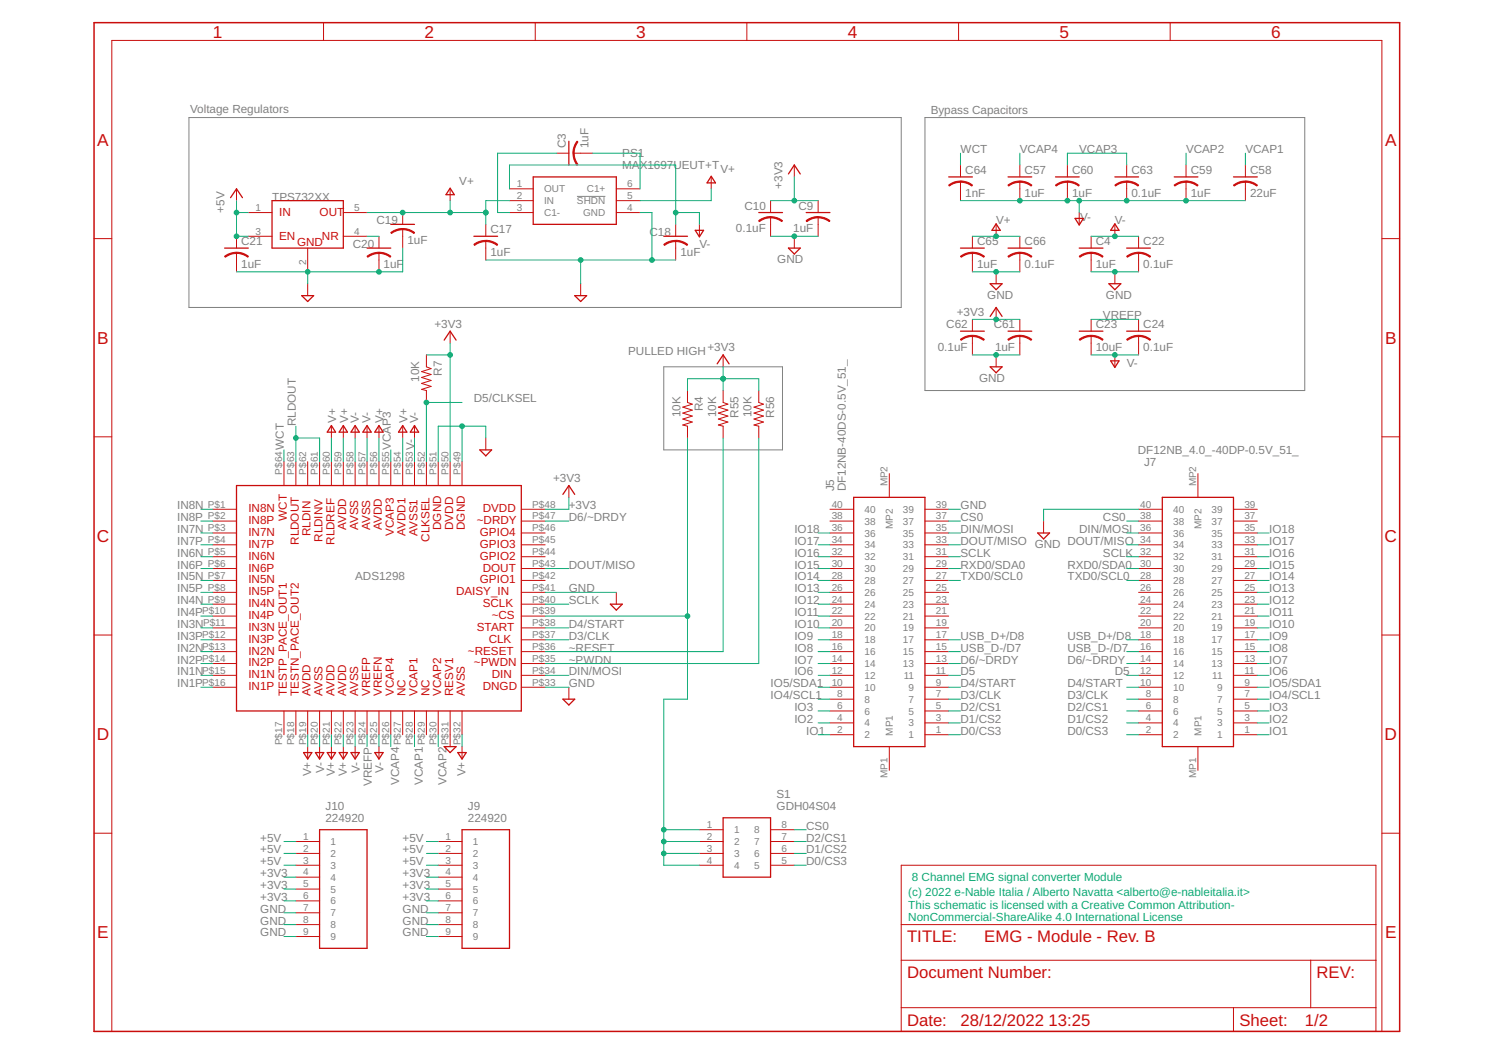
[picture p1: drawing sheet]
<svg xmlns="http://www.w3.org/2000/svg" width="297mm" height="210mm" viewBox="0 0 297 210" stroke-linecap="round" stroke-linejoin="round" font-family="sans-serif">
<path d="M37.6 23.4h141.7v37.8h-141.7zM114.8 39.1h5.6M184 23.4h75.6v54.3h-75.6zM132.1 73h23.6v16.5h-23.6z" fill="none" stroke="#808080" stroke-width=".2"/>
<g fill="none" stroke="#c90d0c" stroke-width=".25">
<path d="M45.9 39.3l1.2-1.7 1.1 1.7M54.1 39.9h14.2v9.5h-14.2zM89.6 37.4l.8 1.3h-1.7zM106.1 35.2h16.5v9.4h-16.5zM113.2 28.1v4.7M141.5 35.1l.8 1.3h-1.6zM156.9 34.6l1.1-1.8 1.2 1.8M188.7 35.2h4.8M200.6 35.2h4.7M210 35.2h4.7M221.8 35.2h4.7M233.6 35.2h4.7"/>
<path d="M245.4 35.2h4.7M44.7 49.4h4.7M60 58.8h2.4l-1.2 1.2zM73 49.4h4.7M77.7 44.6h4.8M94.3 47h4.7M114.3 58.8h2.4l-1.2 1.2zM132.1 47h4.7M138.3 45.8h1.7l-.9 1.3zM151 42.3h4.7M156.9 49.4h2.3l-1.2 1.1zM160.4 42.3h4.7"/>
<path d="M191.1 49.4h4.7M197 56.5h2.4l-1.2 1.1zM198.2 44.5l.8 1.3h-1.6zM200.6 49.4h4.7M213.9 43.5h1.6l-.8 1.3zM214.7 49.4h4.7M220.6 56.5h2.4l-1.2 1.1zM221.8 44.5l.8 1.3h-1.6zM224.2 49.4h4.7M88.4 67.7l1.2-1.8 1.1 1.8M142.7 72.4l1.2-1.8 1.2 1.8M191.1 65.9h4.7"/>
<path d="M197 73h2.4l-1.2 1.2zM197 62.9l1.2-1.7 1.2 1.7M200.6 65.9h4.7M214.7 65.9h4.7M221 71.8h1.6l-.8 1.3zM224.2 65.9h4.7M47.1 96.6h56.6v44.9h-56.6zM65.9 84.7l.9 1.3h-1.7zM68.3 84.7l.8 1.3h-1.6zM70.7 84.7l.8 1.3h-1.7zM73 84.7l.9 1.3h-1.7zM75.4 84.7l.8 1.3h-1.6z"/>
<path d="M80.1 84.7l.8 1.3h-1.6zM82.5 84.7l.8 1.3h-1.7zM95.5 89.5h2.3l-1.2 1.2zM112 98.4l1.2-1.8 1.1 1.8M169.8 99h14.2v49.5h-14.2zM231.2 99h14.2v49.5h-14.2zM206.5 106h2.3l-1.2 1.2zM112 139.1h2.3l-1.1 1.2zM121.4 120.2h2.4l-1.2 1.2zM60.4 149.7h1.6l-.8 1.3zM62.8 149.7h1.6l-.8 1.3zM65.1 149.7h1.7l-.9 1.3z"/>
<path d="M67.5 149.7h1.6l-.8 1.3zM69.8 149.7h1.7l-.8 1.3zM74.6 149.7h1.6l-.8 1.3zM88.4 148.5h2.3l-1.1 1.2zM91.1 149.7h1.7l-.9 1.3zM63.6 165.1h9.4v23.6h-9.4zM91.9 165.1h9.5v23.6h-9.5zM143.9 162.7h9.4v11.8h-9.4z"/>
</g>
<g fill="none" stroke="#c90d0c" stroke-width=".2">
<path d="M64.4 4.5v3.5M106.5 4.5v3.5M148.6 4.5v3.5M190.7 4.5v3.5M232.8 4.5v3.5M47.1 37.6v2.3M89.6 37.6v2.3M101.4 37.6h4.7M101.4 39.9h4.7M110.8 30.5h2.4M114.1 30.5h3.8M122.6 37.6h4.7"/>
<path d="M122.6 39.9h4.7M141.5 35.2v2.4M153.3 39.9v2.4M158 32.8v2.4M162.8 39.9v2.4M191.1 32.8v2.4M191.1 36.2v3.7M202.9 32.8v2.4M202.9 36.2v3.7M212.4 32.8v2.4M212.4 36.2v3.7M224.2 32.8v2.4"/>
<path d="M224.2 36.2v3.7M236 32.8v2.4M236 36.2v3.7M247.8 32.8v2.4M247.8 36.2v3.7M18.7 47.5h3.5M47.1 47v2.4M47.1 50.3v3.8M49.4 42.3h4.7M49.4 47h4.7M61.2 49.4v4.7M61.2 56.5v2.3"/>
<path d="M68.3 42.3h4.7M68.3 47h4.7M75.4 47v2.4M75.4 50.3v3.8M80.1 42.3v2.3M80.1 45.6v3.8M96.6 44.6v2.4M96.6 47.9v3.8M101.4 42.3h4.7M115.5 56.5v2.3M122.6 42.3h4.7M134.4 44.6v2.4"/>
<path d="M134.4 47.9v3.8M139.1 44.6v2.4M153.3 43.2v3.8M158 47v2.4M162.8 43.2v3.8M193.5 47v2.4M193.5 50.3v3.8M198.2 44.6v2.4M198.2 54.1v2.4M202.9 47v2.4M202.9 50.3v3.8M214.7 42.3v2.3"/>
<path d="M217.1 47v2.4M217.1 50.3v3.8M221.8 44.6v2.4M221.8 54.1v2.4M226.5 47v2.4M226.5 50.3v3.8M274.9 47.5h3.6M84.8 70.6v2.4l1 .3-1.9 .6 1.9 .6-1.9 .6 1.9 .6-1.9 .6 1.9 .6-1.9 .6 .9 .2v2.4M89.6 65.9v2.4M136.8 77.7v2.4l.9 .3-1.9 .6 1.9 .6-1.9 .6 1.9 .6-1.9 .6 1.9 .6-1.9 .6 1 .2v2.3M143.9 77.7v2.4l.9 .3-1.9 .6 1.9 .6-1.9 .6 1.9 .6-1.9 .6 1.9 .6-1.9 .6 1 .2v2.3M143.9 70.6v2.4"/>
<path d="M151 77.7v2.4l.9 .3-1.9 .6 1.9 .6-1.9 .6 1.9 .6-1.9 .6 1.9 .6-1.9 .6 1 .2v2.3M193.5 63.5v2.4M193.5 66.8v3.8M198.2 61.2v2.3M198.2 70.6v2.4M202.9 63.5v2.4M202.9 66.8v3.8M217.1 63.5v2.4M217.1 66.8v3.8M221.8 70.6v2.4M226.5 63.5v2.4M226.5 66.8v3.8"/>
<path d="M18.7 86.9h3.5M56.5 91.9v4.7M58.9 91.9v4.7M61.2 91.9v4.7M63.6 91.9v4.7M65.9 84.8v2.3M65.9 91.9v4.7M68.3 84.8v2.3M68.3 91.9v4.7M70.7 84.8v2.3M70.7 91.9v4.7M73 84.8v2.3"/>
<path d="M73 91.9v4.7M75.4 84.8v2.3M75.4 91.9v4.7M77.7 91.9v4.7M80.1 84.8v2.3M80.1 91.9v4.7M82.5 84.8v2.3M82.5 91.9v4.7M84.8 91.9v4.7M87.2 91.9v4.7M89.6 91.9v4.7M91.9 91.9v4.7"/>
<path d="M96.6 87.1v2.4M113.2 96.6v2.4M176.9 94.2v4.8M238.3 94.2v4.8M274.9 86.9h3.6M42.3 117.9h4.8M42.3 115.5h4.8M42.3 113.1h4.8M42.3 110.8h4.8M42.3 108.4h4.8M42.3 106h4.8M42.3 103.7h4.8"/>
<path d="M42.3 101.3h4.8M103.7 117.9h4.8M103.7 115.5h4.8M103.7 113.1h4.8M103.7 110.8h4.8M103.7 108.4h4.8M103.7 106h4.8M103.7 103.7h4.8M103.7 101.3h4.8M122.6 117.9v2.3M165.1 117.9h4.7M165.1 115.5h4.7"/>
<path d="M165.1 113.1h4.7M165.1 110.8h4.7M165.1 108.4h4.7M165.1 106h4.7M165.1 103.7h4.7M165.1 101.3h4.7M184 117.9h4.7M184 115.5h4.7M184 113.1h4.7M184 110.8h4.7M184 108.4h4.7M184 106h4.7"/>
<path d="M184 103.7h4.7M184 101.3h4.7M207.6 103.7v2.3M226.5 117.9h4.7M226.5 115.5h4.7M226.5 113.1h4.7M226.5 110.8h4.7M226.5 108.4h4.7M226.5 106h4.7M226.5 103.7h4.7M226.5 101.3h4.7M245.4 117.9h4.7"/>
<path d="M245.4 115.5h4.7M245.4 113.1h4.7M245.4 110.8h4.7M245.4 108.4h4.7M245.4 106h4.7M245.4 103.7h4.7M245.4 101.3h4.7M18.7 126.3h3.5M42.3 136.7h4.8M42.3 134.4h4.8M42.3 132h4.8M42.3 129.6h4.8"/>
<path d="M42.3 127.3h4.8M42.3 124.9h4.8M42.3 122.6h4.8M42.3 120.2h4.8M103.7 136.7h4.8M103.7 134.4h4.8M103.7 132h4.8M103.7 129.6h4.8M103.7 127.3h4.8M103.7 124.9h4.8M103.7 122.6h4.8M103.7 120.2h4.8"/>
<path d="M113.2 136.7v2.4M165.1 139.1h4.7M165.1 136.7h4.7M165.1 134.4h4.7M165.1 132h4.7M165.1 129.6h4.7M165.1 127.3h4.7M165.1 124.9h4.7M165.1 122.6h4.7M165.1 120.2h4.7M184 139.1h4.7M184 136.7h4.7"/>
<path d="M184 134.4h4.7M184 132h4.7M184 129.6h4.7M184 127.3h4.7M184 124.9h4.7M184 122.6h4.7M184 120.2h4.7M226.5 139.1h4.7M226.5 136.7h4.7M226.5 134.4h4.7M226.5 132h4.7M226.5 129.6h4.7"/>
<path d="M226.5 127.3h4.7M226.5 124.9h4.7M226.5 122.6h4.7M226.5 120.2h4.7M245.4 139.1h4.7M245.4 136.7h4.7M245.4 134.4h4.7M245.4 132h4.7M245.4 129.6h4.7M245.4 127.3h4.7M245.4 124.9h4.7M245.4 122.6h4.7"/>
<path d="M245.4 120.2h4.7M274.9 126.3h3.6M56.5 141.5v4.7M58.9 141.5v4.7M61.2 141.5v4.7M61.2 148.5v2.4M63.6 141.5v4.7M63.6 148.5v2.4M65.9 141.5v4.7M65.9 148.5v2.4M68.3 141.5v4.7M68.3 148.5v2.4"/>
<path d="M70.7 141.5v4.7M70.7 148.5v2.4M73 141.5v4.7M75.4 141.5v4.7M75.4 148.5v2.4M77.7 141.5v4.7M80.1 141.5v4.7M82.5 141.5v4.7M84.8 141.5v4.7M87.2 141.5v4.7M89.6 141.5v7M91.9 141.5v4.7"/>
<path d="M91.9 148.5v2.4M165.1 146.2h4.7M165.1 143.8h4.7M165.1 141.5h4.7M176.9 148.5v4.8M184 146.2h4.7M184 143.8h4.7M184 141.5h4.7M226.5 146.2h4.7M226.5 143.8h4.7M226.5 141.5h4.7M238.3 148.5v4.8"/>
<path d="M245.4 146.2h4.7M245.4 143.8h4.7M245.4 141.5h4.7M18.7 165.8h3.5M58.9 172.1h4.7M58.9 167.4h4.7M58.9 169.8h4.7M58.9 174.5h4.7M58.9 176.9h4.7M58.9 179.2h4.7M87.2 172.1h4.7M87.2 167.4h4.7"/>
<path d="M87.2 169.8h4.7M87.2 174.5h4.7M87.2 176.9h4.7M87.2 179.2h4.7M139.1 172.1h4.8M139.1 167.4h4.8M139.1 169.8h4.8M139.1 165.1h4.8M153.3 172.1h4.7M153.3 167.4h4.7M153.3 169.8h4.7M153.3 165.1h4.7"/>
<path d="M179.3 172.1h94.4v33.1h-94.4zM274.9 165.8h3.6M58.9 184h4.7M58.9 181.6h4.7M58.9 186.3h4.7M87.2 184h4.7M87.2 181.6h4.7M87.2 186.3h4.7M179.3 191.1h94.4M179.3 184h94.4M260.8 191.1v9.4M22.2 205.2v-197.2h252.7v197.2"/>
<path d="M179.3 200.5h94.4M245.4 200.5v4.7"/>
</g>
<g fill="#c90d0c" stroke="#c90d0c" stroke-width=".2">
<path d="M160.4 43.9l1.1-.6 1.3-.2v.2l-1 .2-1.3 .6z" fill-rule="evenodd"/>
<path d="M162.8 43.1l1.2 .2 1.1 .6-.1 .2-.8-.5-1.4-.3z" fill-rule="evenodd"/>
<path d="M150.9 43.9l1.2-.6 1.2-.2v.2l-.9 .2-1.3 .6z" fill-rule="evenodd"/>
<path d="M153.3 43.1l1.3 .2 1.1 .6-.2 .2-.8-.5-1.4-.3z" fill-rule="evenodd"/>
<path d="M114.8 28.1l.2 .1-.7 1.3-.1 1h-.2l.2-1.3z" fill-rule="evenodd"/>
<path d="M114 30.5h.2l.2 .9 .6 1.3-.2 .2-.6-1.2z" fill-rule="evenodd"/>
<path d="M96.6 47.8l1.3 .2 1.1 .6-.1 .2-1.3-.6-1-.2z" fill-rule="evenodd"/>
<path d="M94.3 48.6l1.1-.6 1.2-.2v.3l-1.4 .2-.8 .5z" fill-rule="evenodd"/>
<path d="M134.4 47.8l1.3 .2 1.1 .6-.1 .2-1.3-.6-1-.2z" fill-rule="evenodd"/>
<path d="M132.1 48.6l1.1-.6 1.2-.2v.3l-1.4 .2-.8 .5z" fill-rule="evenodd"/>
<path d="M80.1 45.5l1.3 .2 1.1 .6-.1 .2-.9-.5-1.4-.3z" fill-rule="evenodd"/>
<path d="M77.7 46.3l1.2-.6 1.2-.2v.2l-.9 .1-1.3 .7z" fill-rule="evenodd"/>
<path d="M75.4 50.2l1.2 .2 1.2 .6-.2 .2-.8-.5-1.4-.3z" fill-rule="evenodd"/>
<path d="M73 51l1.1-.6 1.3-.2v.2l-1 .1-1.2 .7z" fill-rule="evenodd"/>
<path d="M47.1 50.2l1.2 .2 1.1 .6-.1 .2-.8-.5-1.4-.3z" fill-rule="evenodd"/>
<path d="M44.7 51l1.1-.6 1.3-.2v.2l-1 .1-1.3 .7z" fill-rule="evenodd"/>
<path d="M217.1 50.2l1.2 .2 1.2 .6-.2 .2-.8-.5-1.4-.3z" fill-rule="evenodd"/>
<path d="M214.7 51l1.1-.6 1.3-.2v.2l-1 .1-1.2 .7z" fill-rule="evenodd"/>
<path d="M226.5 50.2l1.3 .2 1.1 .6-.1 .2-.9-.5-1.4-.3z" fill-rule="evenodd"/>
<path d="M224.2 51l1.1-.6 1.2-.2v.2l-.9 .1-1.3 .7z" fill-rule="evenodd"/>
<path d="M217.1 66.7l1.2 .2 1.2 .6-.2 .2-.8-.5-1.4-.2z" fill-rule="evenodd"/>
<path d="M214.7 67.5l1.1-.6 1.3-.2v.3l-1 .1-1.2 .6z" fill-rule="evenodd"/>
<path d="M226.5 66.7l1.3 .2 1.1 .6-.1 .2-.9-.5-1.4-.2z" fill-rule="evenodd"/>
<path d="M224.2 67.5l1.1-.6 1.2-.2v.3l-.9 .1-1.3 .6z" fill-rule="evenodd"/>
<path d="M202.9 36l1.3 .2 1.1 .6-.2 .2-.8-.5-1.4-.2z" fill-rule="evenodd"/>
<path d="M200.5 36.8l1.2-.6 1.2-.2v.3l-1.4 .2-.8 .5z" fill-rule="evenodd"/>
<path d="M247.8 36l1.2 .2 1.2 .6-.2 .2-.8-.5-1.4-.2z" fill-rule="evenodd"/>
<path d="M245.4 36.8l1.1-.6 1.3-.2v.3l-1.4 .2-.8 .5z" fill-rule="evenodd"/>
<path d="M236 36l1.2 .2 1.2 .6-.2 .2-.8-.5-1.4-.2z" fill-rule="evenodd"/>
<path d="M233.6 36.8l1.1-.6 1.3-.2v.3l-1.4 .2-.9 .5z" fill-rule="evenodd"/>
<path d="M212.4 36l1.2 .2 1.1 .6-.1 .2-.8-.5-1.4-.2z" fill-rule="evenodd"/>
<path d="M210 36.8l1.1-.6 1.3-.2v.3l-1.4 .2-.9 .5z" fill-rule="evenodd"/>
<path d="M200.5 67.5l1.1-.6 1.3-.2v.3l-1.4 .2-.8 .5z" fill-rule="evenodd"/>
<path d="M202.9 66.7l1.3 .2 1.1 .6-.2 .2-1.2-.6-1-.1z" fill-rule="evenodd"/>
<path d="M191.1 67.5l1.1-.6 1.3-.2v.3l-1.5 .2-.8 .5z" fill-rule="evenodd"/>
<path d="M193.5 66.7l1.2 .2 1.1 .6-.1 .2-1.3-.6-.9-.1z" fill-rule="evenodd"/>
<path d="M224.2 36l1.2 .2 1.1 .6-.1 .2-.8-.5-1.4-.2z" fill-rule="evenodd"/>
<path d="M221.8 36.8l1.1-.6 1.3-.2v.3l-1.4 .2-.9 .5z" fill-rule="evenodd"/>
<path d="M191.1 36l1.3 .2 1.1 .6-.2 .2-.8-.5-1.4-.2z" fill-rule="evenodd"/>
<path d="M188.7 36.8l1.1-.6 1.3-.2v.3l-1.4 .2-.8 .5z" fill-rule="evenodd"/>
<path d="M193.5 50.2l1.2 .2 1.2 .6-.2 .2-.8-.5-1.4-.3z" fill-rule="evenodd"/>
<path d="M191.1 51l1.1-.6 1.3-.2v.2l-1 .1-1.3 .7z" fill-rule="evenodd"/>
<path d="M202.9 50.2l1.3 .2 1.1 .6-.2 .2-.8-.5-1.4-.3z" fill-rule="evenodd"/>
<path d="M200.5 51l1.2-.6 1.2-.2v.2l-.9 .1-1.3 .7z" fill-rule="evenodd"/>
</g>
<path d="M18.7 4.5h259.8v200.7h-259.8z" fill="none" stroke="#c90d0c" stroke-width=".3"/>
<g fill="none" stroke="#0dab76" stroke-width=".2">
<path d="M47.1 39.9v7.1h2.3M89.6 39.9v2.4M101.4 39.9h-4.8v4.7M101.4 37.6v-4.8h33v11.8M110.8 30.5h-11.8v11.8h2.4M117.9 30.5h9.4v7.1M141.5 37.6v2.3h-14.2M153.3 39.9h9.5M158 35.2v4.7M191.1 30.5v2.3M191.1 39.9h56.7M202.9 30.5v2.3"/>
<path d="M212.4 32.8v-2.3h11.8v2.3M214.7 39.9v2.4M236 30.5v2.3M247.8 30.5v2.3M47.1 42.3h2.3M61.2 54.1v2.4M73 47h2.4M73 42.3h23.6M80.1 49.4v4.7h-33M96.6 51.7h37.8M115.5 51.7v4.8M127.3 42.3h2.4v9.4"/>
<path d="M134.4 42.3h4.7v2.3M153.3 47h9.5M193.5 47h9.4M193.5 54.1h9.4M217.1 47h9.4M217.1 54.1h9.4M84.8 70.6h4.8M89.6 68.3v23.6M136.8 77.7v-2.3h14.2v2.3M143.9 73v4.7M193.5 70.6h9.4M193.5 63.5h9.4"/>
<path d="M217.1 70.6h9.4M217.1 63.5h9.4M56.5 89.5v2.4M58.9 87.1h4.7v4.8M58.9 84.8v7.1M65.9 87.1v4.8M68.3 87.1v4.8M70.7 87.1v4.8M73 87.1v4.8M75.4 87.1v4.8M77.7 89.5v2.4M80.1 87.1v4.8"/>
<path d="M82.5 87.1v4.8M91.9 84.8v7.1M91.9 80.1h-7.1v11.8M96.6 87.1v-2.3h-9.4v7.1M113.2 99v2.3h-4.7M136.8 87.1v52h-4.7v33h7M143.9 87.1v42.5h-35.4M151 87.1v44.9h-42.5M40 101.3h2.3M40 117.9h2.3M40 106h2.3M40 110.8h2.3"/>
<path d="M40 108.4h2.3M40 113.1h2.3M40 103.7h2.3M40 115.5h2.3M108.5 117.9h14.1M108.5 113.1h4.7M108.5 103.7h4.7M162.8 117.9h2.3M162.8 106h2.3M162.8 110.8h2.3M162.8 108.4h2.3M162.8 113.1h2.3"/>
<path d="M162.8 115.5h2.3M188.7 101.3h2.4M188.7 106h2.4M188.7 110.8h2.4M188.7 108.4h2.4M188.7 113.1h2.4M188.7 103.7h2.4M188.7 115.5h2.4M224.2 106h2.3M224.2 110.8h2.3M224.2 108.4h2.3M224.2 113.1h2.3"/>
<path d="M224.2 103.7h2.3M224.2 115.5h2.3M226.5 101.3h-18.9v2.4M250.1 117.9h2.4M250.1 106h2.4M250.1 110.8h2.4M250.1 108.4h2.4M250.1 113.1h2.4M250.1 115.5h2.4M40 136.7h2.3M40 134.4h2.3M40 132h2.3"/>
<path d="M40 129.6h2.3M40 122.6h2.3M40 120.2h2.3M40 127.3h2.3M40 124.9h2.3M108.5 136.7h4.7M108.5 134.4h4.7M108.5 122.6h28.3M108.5 120.2h4.7M108.5 127.3h4.7M108.5 124.9h4.7M162.8 136.7h2.3"/>
<path d="M162.8 134.4h2.3M162.8 132h2.3M162.8 129.6h2.3M162.8 139.1h2.3M162.8 122.6h2.3M162.8 120.2h2.3M162.8 127.3h2.3M162.8 124.9h2.3M188.7 136.7h2.4M188.7 134.4h2.4M188.7 132h2.4M188.7 129.6h2.4"/>
<path d="M188.7 139.1h2.4M188.7 127.3h2.4M224.2 136.7h2.3M224.2 134.4h2.3M224.2 132h2.3M224.2 129.6h2.3M224.2 139.1h2.3M224.2 127.3h2.3M250.1 136.7h2.4M250.1 134.4h2.4M250.1 132h2.4M250.1 129.6h2.4"/>
<path d="M250.1 139.1h2.4M250.1 122.6h2.4M250.1 120.2h2.4M250.1 127.3h2.4M250.1 124.9h2.4M61.2 146.2v2.3M63.6 146.2v2.3M65.9 146.2v2.3M68.3 146.2v2.3M70.7 146.2v2.3M73 146.2v2.3M75.4 146.2v2.3"/>
<path d="M77.7 146.2v2.3M82.5 146.2v2.3M87.2 146.2v2.3M91.9 146.2v2.3M162.8 146.2h2.3M162.8 143.8h2.3M162.8 141.5h2.3M188.7 146.2h2.4M188.7 143.8h2.4M188.7 141.5h2.4M224.2 146.2h2.3M224.2 143.8h2.3"/>
<path d="M224.2 141.5h2.3M250.1 146.2h2.4M250.1 143.8h2.4M250.1 141.5h2.4M56.5 167.4h2.4M56.5 169.8h2.4M56.5 172.1h2.4M56.5 174.5h2.4M56.5 176.9h2.4M56.5 179.2h2.4M84.8 167.4h2.4M84.8 169.8h2.4"/>
<path d="M84.8 172.1h2.4M84.8 174.5h2.4M84.8 176.9h2.4M84.8 179.2h2.4M132.1 165.1h7M132.1 167.4h7M132.1 169.8h7M158 165.1h2.4M158 167.4h2.4M158 169.8h2.4M158 172.1h2.4M56.5 181.6h2.4"/>
<path d="M56.5 184h2.4M56.5 186.3h2.4M84.8 181.6h2.4M84.8 184h2.4M84.8 186.3h2.4"/>
</g>
<g fill="#0dab76" stroke="#0dab76" stroke-width=".2">
<circle cx="158" cy="47" r=".47"/>
<circle cx="115.5" cy="51.7" r=".47"/>
<circle cx="129.7" cy="51.7" r=".47"/>
<circle cx="61.2" cy="54.1" r=".47"/>
<circle cx="75.4" cy="54.1" r=".47"/>
<circle cx="221.8" cy="54.1" r=".47"/>
<circle cx="198.2" cy="70.6" r=".47"/>
<circle cx="198.2" cy="54.1" r=".47"/>
<circle cx="91.9" cy="84.8" r=".47"/>
<circle cx="136.8" cy="122.6" r=".47"/>
<circle cx="132.1" cy="165.1" r=".47"/>
<circle cx="132.1" cy="167.4" r=".47"/>
<circle cx="132.1" cy="169.8" r=".47"/>
<circle cx="143.9" cy="75.4" r=".47"/>
<circle cx="158" cy="39.9" r=".47"/>
<circle cx="198.2" cy="63.5" r=".47"/>
<circle cx="89.6" cy="70.6" r=".47"/>
<circle cx="80.1" cy="42.3" r=".47"/>
<circle cx="89.6" cy="42.3" r=".47"/>
<circle cx="96.6" cy="42.3" r=".47"/>
<circle cx="198.2" cy="47" r=".47"/>
<circle cx="134.4" cy="42.3" r=".47"/>
<circle cx="221.8" cy="70.6" r=".47"/>
<circle cx="221.8" cy="47" r=".47"/>
<circle cx="236" cy="39.9" r=".47"/>
<circle cx="224.2" cy="39.9" r=".47"/>
<circle cx="212.4" cy="39.9" r=".47"/>
<circle cx="202.9" cy="39.9" r=".47"/>
<circle cx="214.7" cy="39.9" r=".47"/>
<circle cx="47.1" cy="47" r=".47"/>
<circle cx="47.1" cy="42.3" r=".47"/>
<circle cx="58.9" cy="87.1" r=".47"/>
<circle cx="84.8" cy="80.1" r=".47"/>
</g>
<g font-size="3.4" fill="#c90d0c">
<text x="42.4" y="7.5">1</text>
<text x="84.5" y="7.5">2</text>
<text x="126.6" y="7.5">3</text>
<text x="168.7" y="7.5">4</text>
<text x="210.8" y="7.5">5</text>
<text x="252.9" y="7.5">6</text>
<text x="19.3" y="29">A</text>
<text x="275.6" y="29">A</text>
<text x="19.3" y="68.4">B</text>
<text x="275.6" y="68.4">B</text>
<text x="19.3" y="107.8">C</text>
<text x="275.5" y="107.8">C</text>
<text x="19.3" y="147.3">D</text>
<text x="275.5" y="147.3">D</text>
<text x="19.3" y="186.7">E</text>
<text x="275.6" y="186.7">E</text>
</g>
<g font-size="3.3" fill="#c90d0c">
<text x="180.5" y="187.5">TITLE:</text>
<text x="195.8" y="187.5">EMG - Module - Rev. B</text>
<text x="180.5" y="194.6">Document Number:</text>
<text x="261.9" y="194.6">REV:</text>
<text x="180.5" y="204">Date:</text>
<text x="191.1" y="204">28/12/2022</text>
<text x="208.6" y="204">13:25</text>
<text x="246.6" y="204">Sheet:</text>
<text x="259.6" y="204">1/2</text>
</g>
<g font-size="2.3" fill="#808080">
<text x="37.8" y="22.4">Voltage Regulators</text>
<text x="185.2" y="22.7">Bypass Capacitors</text>
<text x="112.6" y="29.5" transform="rotate(-90 112.6 29.5)">C3</text>
<text x="117.1" y="29.5" transform="rotate(-90 117.1 29.5)">1uF</text>
<text x="123.8" y="33.7">MAX1697UEUT+T</text>
<text x="123.8" y="31.3">PS1</text>
<text x="143.3" y="34.5">V+</text>
<text x="191.1" y="30.5">WCT</text>
<text x="192" y="34.6">C64</text>
<text x="202.9" y="30.5">VCAP4</text>
<text x="203.9" y="34.6">C57</text>
<text x="213.3" y="34.6">C60</text>
<text x="214.7" y="30.5">VCAP3</text>
<text x="225.1" y="34.6">C63</text>
<text x="236" y="30.5">VCAP2</text>
<text x="236.9" y="34.6">C59</text>
<text x="247.8" y="30.5">VCAP1</text>
<text x="248.7" y="34.6">C58</text>
<text x="54.1" y="39.9">TPS732XX</text>
<text x="91.4" y="36.9">V+</text>
<text x="148.1" y="41.7">C10</text>
<text x="155.7" y="37.6" transform="rotate(-90 155.7 37.6)">+3V3</text>
<text x="158.9" y="41.7">C9</text>
<text x="192" y="39.1">1nF</text>
<text x="203.9" y="39.1">1uF</text>
<text x="213.3" y="39.1">1uF</text>
<text x="225.1" y="39.1">0.1uF</text>
<text x="236.9" y="39.1">1uF</text>
<text x="248.7" y="39.1">22uF</text>
<text x="44.7" y="42.3" transform="rotate(-90 44.7 42.3)">+5V</text>
<text x="74.9" y="44.5">C19</text>
<text x="97.6" y="46.4">C17</text>
<text x="129.2" y="46.9">C18</text>
<text x="146.4" y="46.2">0.1uF</text>
<text x="157.8" y="46.2">1uF</text>
<text x="198.2" y="44.6">V+</text>
<text x="214.9" y="43.9">V-</text>
<text x="221.8" y="44.6">V-</text>
<text x="48" y="53.3">1uF</text>
<text x="48" y="48.8">C21</text>
<text x="70.2" y="49.2">C20</text>
<text x="76.3" y="53.3">1uF</text>
<text x="81.1" y="48.5">1uF</text>
<text x="97.6" y="50.9">1uF</text>
<text x="135.4" y="50.9">1uF</text>
<text x="139.1" y="49.4">V-</text>
<text x="154.6" y="52.3">GND</text>
<text x="194.4" y="53.3">1uF</text>
<text x="194.4" y="48.8">C65</text>
<text x="203.9" y="53.3">0.1uF</text>
<text x="203.9" y="48.8">C66</text>
<text x="218" y="53.3">1uF</text>
<text x="218" y="48.8">C4</text>
<text x="227.5" y="53.3">0.1uF</text>
<text x="227.5" y="48.8">C22</text>
<text x="196.4" y="59.4">GND</text>
<text x="220" y="59.4">GND</text>
<text x="86.4" y="65.2">+3V3</text>
<text x="188.3" y="65.3">C62</text>
<text x="190.3" y="62.8">+3V3</text>
<text x="197.7" y="65.3">C61</text>
<text x="218" y="65.3">C23</text>
<text x="219.4" y="63.5">VREFP</text>
<text x="227.5" y="65.3">C24</text>
<text x="125" y="70.6">PULLED HIGH</text>
<text x="140.7" y="69.9">+3V3</text>
<text x="186.6" y="69.8">0.1uF</text>
<text x="198" y="69.8">1uF</text>
<text x="218" y="69.8">10uF</text>
<text x="227.5" y="69.8">0.1uF</text>
<text x="83.4" y="75.9" transform="rotate(-90 83.4 75.9)">10K</text>
<text x="87.9" y="74.8" transform="rotate(-90 87.9 74.8)">R7</text>
<text x="194.8" y="75.9">GND</text>
<text x="224.2" y="73">V-</text>
<text x="94.3" y="80.1">D5/CLKSEL</text>
<text x="135.4" y="83" transform="rotate(-90 135.4 83)">10K</text>
<text x="139.8" y="81.8" transform="rotate(-90 139.8 81.8)">R4</text>
<text x="142.5" y="83" transform="rotate(-90 142.5 83)">10K</text>
<text x="146.9" y="83.1" transform="rotate(-90 146.9 83.1)">R55</text>
<text x="149.5" y="83" transform="rotate(-90 149.5 83)">10K</text>
<text x="154" y="83.1" transform="rotate(-90 154 83.1)">R56</text>
<text x="56.5" y="89.5" transform="rotate(-90 56.5 89.5)">WCT</text>
<text x="58.9" y="84.8" transform="rotate(-90 58.9 84.8)">RLDOUT</text>
<text x="66.9" y="84.1" transform="rotate(-90 66.9 84.1)">V+</text>
<text x="69.2" y="84.1" transform="rotate(-90 69.2 84.1)">V+</text>
<text x="71.4" y="84.2" transform="rotate(-90 71.4 84.2)">V-</text>
<text x="73.7" y="84.2" transform="rotate(-90 73.7 84.2)">V-</text>
<text x="76.3" y="84.1" transform="rotate(-90 76.3 84.1)">V+</text>
<text x="77.7" y="89.5" transform="rotate(-90 77.7 89.5)">VCAP3</text>
<text x="81.1" y="84.1" transform="rotate(-90 81.1 84.1)">V+</text>
<text x="82.5" y="89.5" transform="rotate(-90 82.5 89.5)">V-</text>
<text x="83.2" y="84.2" transform="rotate(-90 83.2 84.2)">V-</text>
<text x="110" y="95.9">+3V3</text>
<text x="226.4" y="90.3">DF12NB_4.0_-40DP-0.5V_51_</text>
<text x="227.6" y="92.7">J7</text>
<text x="35.2" y="101.3">IN8N</text>
<text x="113.2" y="101.3">+3V3</text>
<text x="165.9" y="97.8" transform="rotate(-90 165.9 97.8)">J5</text>
<text x="168.3" y="97.8" transform="rotate(-90 168.3 97.8)">DF12NB-40DS-0.5V_51_</text>
<text x="191.1" y="101.3">GND</text>
<text x="35.2" y="106">IN7N</text>
<text x="35.2" y="103.7">IN8P</text>
<text x="113.2" y="103.7">D6/~DRDY</text>
<text x="158" y="106">IO18</text>
<text x="191.1" y="106">DIN/MOSI</text>
<text x="191.1" y="103.7">CS0</text>
<text x="214.7" y="106">DIN/MOSI</text>
<text x="219.4" y="103.7">CS0</text>
<text x="252.5" y="106">IO18</text>
<text x="35.2" y="113.1">IN6P</text>
<text x="35.2" y="110.8">IN6N</text>
<text x="35.2" y="108.4">IN7P</text>
<text x="113.2" y="113.1">DOUT/MISO</text>
<text x="158" y="113.1">IO15</text>
<text x="158" y="110.8">IO16</text>
<text x="158" y="108.4">IO17</text>
<text x="191.1" y="110.8">SCLK</text>
<text x="191.1" y="108.4">DOUT/MISO</text>
<text x="191.1" y="113.1">RXD0/SDA0</text>
<text x="205.9" y="109">GND</text>
<text x="212.4" y="108.4">DOUT/MISO</text>
<text x="212.4" y="113.1">RXD0/SDA0</text>
<text x="219.4" y="110.8">SCLK</text>
<text x="252.5" y="113.1">IO15</text>
<text x="252.5" y="110.8">IO16</text>
<text x="252.5" y="108.4">IO17</text>
<text x="35.2" y="117.8">IN5P</text>
<text x="35.2" y="115.5">IN5N</text>
<text x="70.7" y="115.5">ADS1298</text>
<text x="113.2" y="117.8">GND</text>
<text x="158" y="117.8">IO13</text>
<text x="158" y="115.5">IO14</text>
<text x="191.1" y="115.5">TXD0/SCL0</text>
<text x="212.4" y="115.5">TXD0/SCL0</text>
<text x="252.5" y="117.8">IO13</text>
<text x="252.5" y="115.5">IO14</text>
<text x="35.2" y="124.9">IN3N</text>
<text x="35.2" y="122.6">IN4P</text>
<text x="35.2" y="120.2">IN4N</text>
<text x="113.2" y="120.2">SCLK</text>
<text x="113.2" y="124.9">D4/START</text>
<text x="158" y="124.9">IO10</text>
<text x="158" y="122.6">IO11</text>
<text x="158" y="120.2">IO12</text>
<text x="252.5" y="124.9">IO10</text>
<text x="252.5" y="122.6">IO11</text>
<text x="252.5" y="120.2">IO12</text>
<text x="35.2" y="129.7">IN2N</text>
<text x="35.2" y="127.3">IN3P</text>
<text x="113.2" y="129.7">~RESET</text>
<text x="113.2" y="127.3">D3/CLK</text>
<text x="158" y="129.7">IO8</text>
<text x="158" y="127.3">IO9</text>
<text x="191.1" y="129.7">USB_D-/D7</text>
<text x="191.1" y="127.3">USB_D+/D8</text>
<text x="212.4" y="129.7">USB_D-/D7</text>
<text x="212.4" y="127.3">USB_D+/D8</text>
<text x="252.5" y="129.7">IO8</text>
<text x="252.5" y="127.3">IO9</text>
<text x="35.2" y="136.7">IN1P</text>
<text x="35.2" y="134.4">IN1N</text>
<text x="35.2" y="132">IN2P</text>
<text x="113.2" y="136.7">GND</text>
<text x="113.2" y="134.4">DIN/MOSI</text>
<text x="113.2" y="132">~PWDN</text>
<text x="153.3" y="136.7">IO5/SDA1</text>
<text x="158" y="134.4">IO6</text>
<text x="158" y="132">IO7</text>
<text x="191.1" y="136.7">D4/START</text>
<text x="191.1" y="134.4">D5</text>
<text x="191.1" y="132">D6/~DRDY</text>
<text x="212.4" y="136.7">D4/START</text>
<text x="212.4" y="132">D6/~DRDY</text>
<text x="221.8" y="134.4">D5</text>
<text x="252.5" y="136.7">IO5/SDA1</text>
<text x="252.5" y="134.4">IO6</text>
<text x="252.5" y="132">IO7</text>
<text x="153.3" y="139.1">IO4/SCL1</text>
<text x="158" y="143.8">IO2</text>
<text x="158" y="141.5">IO3</text>
<text x="191.1" y="143.8">D1/CS2</text>
<text x="191.1" y="141.5">D2/CS1</text>
<text x="191.1" y="139.1">D3/CLK</text>
<text x="212.4" y="143.8">D1/CS2</text>
<text x="212.4" y="141.5">D2/CS1</text>
<text x="212.4" y="139.1">D3/CLK</text>
<text x="252.5" y="143.8">IO2</text>
<text x="252.5" y="141.5">IO3</text>
<text x="252.5" y="139.1">IO4/SCL1</text>
<text x="160.4" y="146.2">IO1</text>
<text x="191.1" y="146.2">D0/CS3</text>
<text x="212.4" y="146.2">D0/CS3</text>
<text x="252.5" y="146.2">IO1</text>
<text x="61.9" y="154.4" transform="rotate(-90 61.9 154.4)">V+</text>
<text x="64.5" y="153.7" transform="rotate(-90 64.5 153.7)">V-</text>
<text x="66.6" y="154.4" transform="rotate(-90 66.6 154.4)">V+</text>
<text x="69" y="154.4" transform="rotate(-90 69 154.4)">V+</text>
<text x="71.6" y="153.7" transform="rotate(-90 71.6 153.7)">V-</text>
<text x="76.3" y="153.7" transform="rotate(-90 76.3 153.7)">V-</text>
<text x="92.6" y="154.4" transform="rotate(-90 92.6 154.4)">V+</text>
<text x="64.8" y="161.2">J10</text>
<text x="74" y="156.3" transform="rotate(-90 74 156.3)">VREFP</text>
<text x="79.4" y="156.1" transform="rotate(-90 79.4 156.1)">VCAP4</text>
<text x="84.1" y="156.1" transform="rotate(-90 84.1 156.1)">VCAP1</text>
<text x="88.8" y="156.1" transform="rotate(-90 88.8 156.1)">VCAP2</text>
<text x="93.1" y="161.2">J9</text>
<text x="154.5" y="161.2">GDH04S04</text>
<text x="154.5" y="158.8">S1</text>
<text x="51.8" y="167.4">+5V</text>
<text x="64.8" y="163.5">224920</text>
<text x="80.1" y="167.4">+5V</text>
<text x="93.1" y="163.5">224920</text>
<text x="160.4" y="165.1">CS0</text>
<text x="160.4" y="167.4">D2/CS1</text>
<text x="51.8" y="169.8">+5V</text>
<text x="51.8" y="172.2">+5V</text>
<text x="80.1" y="169.8">+5V</text>
<text x="80.1" y="172.2">+5V</text>
<text x="160.4" y="169.8">D1/CS2</text>
<text x="160.4" y="172.2">D0/CS3</text>
<text x="51.8" y="174.5">+3V3</text>
<text x="51.8" y="176.9">+3V3</text>
<text x="51.8" y="179.2">+3V3</text>
<text x="80.1" y="174.5">+3V3</text>
<text x="80.1" y="176.9">+3V3</text>
<text x="80.1" y="179.2">+3V3</text>
<text x="51.8" y="181.6">GND</text>
<text x="51.8" y="184">GND</text>
<text x="80.1" y="181.6">GND</text>
<text x="80.1" y="184">GND</text>
<text x="51.8" y="186.3">GND</text>
<text x="80.1" y="186.3">GND</text>
</g>
<g font-size="2.3" fill="#c90d0c">
<text x="55.5" y="43">IN</text>
<text x="55.5" y="47.7">EN</text>
<text x="63.6" y="43">OUT</text>
<text x="64.1" y="47.7">NR</text>
<text x="59.1" y="48.9">GND</text>
<text x="49.4" y="101.9">IN8N</text>
<text x="96" y="101.9">DVDD</text>
<text x="49.4" y="104.3">IN8P</text>
<text x="49.4" y="106.6">IN7N</text>
<text x="57.1" y="103.7" transform="rotate(-90 57.1 103.7)">WCT</text>
<text x="61.8" y="106.6" transform="rotate(-90 61.8 106.6)">RLDIN</text>
<text x="64.2" y="107.8" transform="rotate(-90 64.2 107.8)">RLDINV</text>
<text x="68.9" y="105.5" transform="rotate(-90 68.9 105.5)">AVDD</text>
<text x="71.3" y="105.5" transform="rotate(-90 71.3 105.5)">AVSS</text>
<text x="73.6" y="105.5" transform="rotate(-90 73.6 105.5)">AVSS</text>
<text x="76" y="105.5" transform="rotate(-90 76 105.5)">AVDD</text>
<text x="78.3" y="106.6" transform="rotate(-90 78.3 106.6)">VCAP3</text>
<text x="80.7" y="106.6" transform="rotate(-90 80.7 106.6)">AVDD1</text>
<text x="83.1" y="106.6" transform="rotate(-90 83.1 106.6)">AVSS1</text>
<text x="85.4" y="107.8" transform="rotate(-90 85.4 107.8)">CLKSEL</text>
<text x="87.8" y="105.5" transform="rotate(-90 87.8 105.5)">DGND</text>
<text x="90.1" y="105.5" transform="rotate(-90 90.1 105.5)">DVDD</text>
<text x="92.5" y="105.5" transform="rotate(-90 92.5 105.5)">DGND</text>
<text x="94.9" y="104.3">~DRDY</text>
<text x="95.5" y="106.6">GPIO4</text>
<text x="49.4" y="109">IN7P</text>
<text x="49.4" y="111.4">IN6N</text>
<text x="49.4" y="113.7">IN6P</text>
<text x="59.4" y="108.4" transform="rotate(-90 59.4 108.4)">RLDOUT</text>
<text x="66.5" y="108.4" transform="rotate(-90 66.5 108.4)">RLDREF</text>
<text x="95.5" y="111.4">GPIO2</text>
<text x="95.5" y="109">GPIO3</text>
<text x="96" y="113.7">DOUT</text>
<text x="49.4" y="116.1">IN5N</text>
<text x="49.4" y="118.4">IN5P</text>
<text x="90.7" y="118.4">DAISY_IN</text>
<text x="95.5" y="116.1">GPIO1</text>
<text x="49.4" y="120.8">IN4N</text>
<text x="49.4" y="123.2">IN4P</text>
<text x="49.4" y="125.5">IN3N</text>
<text x="94.9" y="125.5">START</text>
<text x="96" y="120.8">SCLK</text>
<text x="97.8" y="123.2">~CS</text>
<text x="49.4" y="127.9">IN3P</text>
<text x="49.4" y="130.2">IN2N</text>
<text x="93.1" y="130.2">~RESET</text>
<text x="97.2" y="127.9">CLK</text>
<text x="49.4" y="132.6">IN2P</text>
<text x="49.4" y="135">IN1N</text>
<text x="49.4" y="137.3">IN1P</text>
<text x="94.3" y="132.6">~PWDN</text>
<text x="96" y="137.3">DNGD</text>
<text x="97.8" y="135">DIN</text>
<text x="57.1" y="138.5" transform="rotate(-90 57.1 138.5)">TESTP_PACE_OUT1</text>
<text x="59.4" y="138.5" transform="rotate(-90 59.4 138.5)">TESTN_PACE_OUT2</text>
<text x="61.8" y="138.5" transform="rotate(-90 61.8 138.5)">AVDD</text>
<text x="64.2" y="138.5" transform="rotate(-90 64.2 138.5)">AVSS</text>
<text x="66.5" y="138.5" transform="rotate(-90 66.5 138.5)">AVDD</text>
<text x="68.9" y="138.5" transform="rotate(-90 68.9 138.5)">AVDD</text>
<text x="71.3" y="138.5" transform="rotate(-90 71.3 138.5)">AVSS</text>
<text x="73.6" y="138.5" transform="rotate(-90 73.6 138.5)">VREFP</text>
<text x="76" y="138.5" transform="rotate(-90 76 138.5)">VREFN</text>
<text x="78.3" y="138.5" transform="rotate(-90 78.3 138.5)">VCAP4</text>
<text x="80.7" y="138.5" transform="rotate(-90 80.7 138.5)">NC</text>
<text x="83.1" y="138.5" transform="rotate(-90 83.1 138.5)">VCAP1</text>
<text x="85.4" y="138.5" transform="rotate(-90 85.4 138.5)">NC</text>
<text x="87.8" y="138.5" transform="rotate(-90 87.8 138.5)">VCAP2</text>
<text x="90.1" y="138.5" transform="rotate(-90 90.1 138.5)">RESV1</text>
<text x="92.5" y="138.5" transform="rotate(-90 92.5 138.5)">AVSS</text>
</g>
<g font-size="2.3" fill="#0dab76">
<text x="180.7" y="178.3">(c) 2022 e-Nable Italia / Alberto Navatta &lt;alberto@e-nableitalia.it&gt;</text>
<text x="181.4" y="175.2">8 Channel EMG signal converter Module</text>
<text x="180.7" y="180.8">This schematic is licensed with a Creative Common Attribution-</text>
<text x="180.7" y="183.3">NonCommercial-ShareAlike 4.0 International License</text>
</g>
<g font-size="2" fill="#808080">
<text x="50.9" y="42">1</text>
<text x="70.5" y="42">5</text>
<text x="102.8" y="37.2">1</text>
<text x="102.8" y="39.6">2</text>
<text x="102.8" y="42">3</text>
<text x="108.3" y="38.3">OUT</text>
<text x="108.3" y="40.6">IN</text>
<text x="114.8" y="40.6">SHDN</text>
<text x="116.7" y="38.3">C1+</text>
<text x="124.8" y="37.2">6</text>
<text x="124.8" y="39.6">5</text>
<text x="124.8" y="42">4</text>
<text x="50.9" y="46.7">3</text>
<text x="70.5" y="46.7">4</text>
<text x="108.3" y="43">C1-</text>
<text x="116" y="43">GND</text>
<text x="60.9" y="52.6" transform="rotate(-90 60.9 52.6)">2</text>
<text x="56.2" y="94.4" transform="rotate(-90 56.2 94.4)">P$64</text>
<text x="58.5" y="94.4" transform="rotate(-90 58.5 94.4)">P$63</text>
<text x="60.9" y="94.4" transform="rotate(-90 60.9 94.4)">P$62</text>
<text x="63.2" y="94.4" transform="rotate(-90 63.2 94.4)">P$61</text>
<text x="65.6" y="94.4" transform="rotate(-90 65.6 94.4)">P$60</text>
<text x="68" y="94.4" transform="rotate(-90 68 94.4)">P$59</text>
<text x="70.3" y="94.4" transform="rotate(-90 70.3 94.4)">P$58</text>
<text x="72.7" y="94.4" transform="rotate(-90 72.7 94.4)">P$57</text>
<text x="75.1" y="94.4" transform="rotate(-90 75.1 94.4)">P$56</text>
<text x="77.4" y="94.4" transform="rotate(-90 77.4 94.4)">P$55</text>
<text x="79.8" y="94.4" transform="rotate(-90 79.8 94.4)">P$54</text>
<text x="82.1" y="94.4" transform="rotate(-90 82.1 94.4)">P$53</text>
<text x="84.5" y="94.4" transform="rotate(-90 84.5 94.4)">P$52</text>
<text x="86.9" y="94.4" transform="rotate(-90 86.9 94.4)">P$51</text>
<text x="89.2" y="94.4" transform="rotate(-90 89.2 94.4)">P$50</text>
<text x="91.6" y="94.4" transform="rotate(-90 91.6 94.4)">P$49</text>
<text x="41.3" y="101">P$1</text>
<text x="105.9" y="101">P$48</text>
<text x="165.5" y="101">40</text>
<text x="176.6" y="96.8" transform="rotate(-90 176.6 96.8)">MP2</text>
<text x="186.2" y="101">39</text>
<text x="226.9" y="101">40</text>
<text x="238" y="96.8" transform="rotate(-90 238 96.8)">MP2</text>
<text x="247.6" y="101">39</text>
<text x="41.3" y="103.3">P$2</text>
<text x="41.3" y="105.7">P$3</text>
<text x="105.9" y="105.7">P$46</text>
<text x="105.9" y="103.3">P$47</text>
<text x="165.5" y="105.7">36</text>
<text x="165.5" y="103.3">38</text>
<text x="172" y="106.7">36</text>
<text x="172" y="104.4">38</text>
<text x="172" y="102">40</text>
<text x="177.6" y="105.2" transform="rotate(-90 177.6 105.2)">MP2</text>
<text x="179.6" y="106.8">35</text>
<text x="179.6" y="104.4">37</text>
<text x="179.6" y="102">39</text>
<text x="186.2" y="105.7">35</text>
<text x="186.2" y="103.3">37</text>
<text x="226.9" y="105.7">36</text>
<text x="226.9" y="103.3">38</text>
<text x="233.4" y="106.7">36</text>
<text x="233.4" y="104.4">38</text>
<text x="233.4" y="102">40</text>
<text x="239" y="105.2" transform="rotate(-90 239 105.2)">MP2</text>
<text x="241" y="106.8">35</text>
<text x="241" y="104.4">37</text>
<text x="241" y="102">39</text>
<text x="247.6" y="105.7">35</text>
<text x="247.6" y="103.3">37</text>
<text x="41.3" y="108.1">P$4</text>
<text x="41.3" y="110.4">P$5</text>
<text x="41.3" y="112.8">P$6</text>
<text x="105.9" y="112.8">P$43</text>
<text x="105.9" y="110.4">P$44</text>
<text x="105.9" y="108.1">P$45</text>
<text x="165.5" y="112.8">30</text>
<text x="165.5" y="110.4">32</text>
<text x="165.5" y="108.1">34</text>
<text x="172" y="113.8">30</text>
<text x="172" y="111.5">32</text>
<text x="172" y="109.1">34</text>
<text x="179.6" y="113.8">29</text>
<text x="179.6" y="111.5">31</text>
<text x="179.6" y="109.1">33</text>
<text x="186.2" y="112.8">29</text>
<text x="186.2" y="110.4">31</text>
<text x="186.2" y="108.1">33</text>
<text x="226.9" y="112.8">30</text>
<text x="226.9" y="110.4">32</text>
<text x="226.9" y="108.1">34</text>
<text x="233.4" y="113.8">30</text>
<text x="233.4" y="111.5">32</text>
<text x="233.4" y="109.1">34</text>
<text x="241" y="113.8">29</text>
<text x="241" y="111.5">31</text>
<text x="241" y="109.1">33</text>
<text x="247.6" y="112.8">29</text>
<text x="247.6" y="110.4">31</text>
<text x="247.6" y="108.1">33</text>
<text x="41.3" y="115.2">P$7</text>
<text x="41.3" y="117.5">P$8</text>
<text x="41.3" y="119.9">P$9</text>
<text x="105.9" y="119.9">P$40</text>
<text x="105.9" y="117.5">P$41</text>
<text x="105.9" y="115.2">P$42</text>
<text x="165.5" y="119.9">24</text>
<text x="165.5" y="117.5">26</text>
<text x="165.5" y="115.2">28</text>
<text x="172" y="118.6">26</text>
<text x="172" y="116.2">28</text>
<text x="179.6" y="118.6">25</text>
<text x="179.6" y="116.2">27</text>
<text x="186.2" y="119.9">23</text>
<text x="186.2" y="117.5">25</text>
<text x="186.2" y="115.2">27</text>
<text x="226.9" y="119.9">24</text>
<text x="226.9" y="117.5">26</text>
<text x="226.9" y="115.2">28</text>
<text x="233.4" y="118.6">26</text>
<text x="233.4" y="116.2">28</text>
<text x="241" y="118.6">25</text>
<text x="241" y="116.2">27</text>
<text x="247.6" y="119.9">23</text>
<text x="247.6" y="117.5">25</text>
<text x="247.6" y="115.2">27</text>
<text x="40.2" y="122.2">P$10</text>
<text x="40.4" y="124.6">P$11</text>
<text x="105.9" y="124.6">P$38</text>
<text x="105.9" y="122.2">P$39</text>
<text x="165.5" y="124.6">20</text>
<text x="165.5" y="122.2">22</text>
<text x="172" y="125.6">20</text>
<text x="172" y="123.3">22</text>
<text x="172" y="120.9">24</text>
<text x="179.6" y="125.6">19</text>
<text x="179.6" y="123.3">21</text>
<text x="179.6" y="120.9">23</text>
<text x="186.2" y="124.6">19</text>
<text x="186.2" y="122.2">21</text>
<text x="226.9" y="124.6">20</text>
<text x="226.9" y="122.2">22</text>
<text x="233.4" y="125.6">20</text>
<text x="233.4" y="123.3">22</text>
<text x="233.4" y="120.9">24</text>
<text x="241" y="125.6">19</text>
<text x="241" y="123.3">21</text>
<text x="241" y="120.9">23</text>
<text x="247.6" y="124.6">19</text>
<text x="247.6" y="122.2">21</text>
<text x="40.2" y="127">P$12</text>
<text x="40.2" y="129.3">P$13</text>
<text x="40.2" y="131.7">P$14</text>
<text x="105.9" y="131.7">P$35</text>
<text x="105.9" y="129.3">P$36</text>
<text x="105.9" y="127">P$37</text>
<text x="165.5" y="131.7">14</text>
<text x="165.5" y="129.3">16</text>
<text x="165.5" y="127">18</text>
<text x="172" y="130.4">16</text>
<text x="172" y="128">18</text>
<text x="179.6" y="130.4">15</text>
<text x="179.6" y="128">17</text>
<text x="186.2" y="131.7">13</text>
<text x="186.2" y="129.3">15</text>
<text x="186.2" y="127">17</text>
<text x="226.9" y="131.7">14</text>
<text x="226.9" y="129.3">16</text>
<text x="226.9" y="127">18</text>
<text x="233.4" y="130.4">16</text>
<text x="233.4" y="128">18</text>
<text x="241" y="130.4">15</text>
<text x="241" y="128">17</text>
<text x="247.6" y="131.7">13</text>
<text x="247.6" y="129.3">15</text>
<text x="247.6" y="127">17</text>
<text x="40.2" y="134">P$15</text>
<text x="40.2" y="136.4">P$16</text>
<text x="105.9" y="136.4">P$33</text>
<text x="105.9" y="134">P$34</text>
<text x="165.5" y="136.4">10</text>
<text x="165.5" y="134">12</text>
<text x="172" y="137.4">10</text>
<text x="172" y="135.1">12</text>
<text x="172" y="132.7">14</text>
<text x="179.6" y="132.7">13</text>
<text x="179.8" y="135.1">11</text>
<text x="180.7" y="137.4">9</text>
<text x="186.2" y="136.4">9</text>
<text x="186.2" y="134">11</text>
<text x="226.9" y="136.4">10</text>
<text x="226.9" y="134">12</text>
<text x="233.4" y="137.4">10</text>
<text x="233.4" y="135.1">12</text>
<text x="233.4" y="132.7">14</text>
<text x="241" y="132.7">13</text>
<text x="241.2" y="135.1">11</text>
<text x="242.1" y="137.4">9</text>
<text x="247.6" y="136.4">9</text>
<text x="247.6" y="134">11</text>
<text x="166.6" y="143.5">4</text>
<text x="166.6" y="141.1">6</text>
<text x="166.6" y="138.8">8</text>
<text x="172" y="142.2">6</text>
<text x="172" y="139.8">8</text>
<text x="180.7" y="142.2">5</text>
<text x="180.7" y="139.8">7</text>
<text x="186.2" y="143.5">3</text>
<text x="186.2" y="141.1">5</text>
<text x="186.2" y="138.8">7</text>
<text x="228" y="143.5">4</text>
<text x="228" y="141.1">6</text>
<text x="228" y="138.8">8</text>
<text x="233.4" y="142.2">6</text>
<text x="233.4" y="139.8">8</text>
<text x="242.1" y="142.2">5</text>
<text x="242.1" y="139.8">7</text>
<text x="247.6" y="143.5">3</text>
<text x="247.6" y="141.1">5</text>
<text x="247.6" y="138.8">7</text>
<text x="56.2" y="148.3" transform="rotate(-90 56.2 148.3)">P$17</text>
<text x="58.5" y="148.3" transform="rotate(-90 58.5 148.3)">P$18</text>
<text x="60.9" y="148.3" transform="rotate(-90 60.9 148.3)">P$19</text>
<text x="63.2" y="148.3" transform="rotate(-90 63.2 148.3)">P$20</text>
<text x="65.6" y="148.3" transform="rotate(-90 65.6 148.3)">P$21</text>
<text x="68" y="148.3" transform="rotate(-90 68 148.3)">P$22</text>
<text x="70.3" y="148.3" transform="rotate(-90 70.3 148.3)">P$23</text>
<text x="72.7" y="148.3" transform="rotate(-90 72.7 148.3)">P$24</text>
<text x="75.1" y="148.3" transform="rotate(-90 75.1 148.3)">P$25</text>
<text x="77.4" y="148.3" transform="rotate(-90 77.4 148.3)">P$26</text>
<text x="79.8" y="148.3" transform="rotate(-90 79.8 148.3)">P$27</text>
<text x="82.1" y="148.3" transform="rotate(-90 82.1 148.3)">P$28</text>
<text x="84.5" y="148.3" transform="rotate(-90 84.5 148.3)">P$29</text>
<text x="86.9" y="148.3" transform="rotate(-90 86.9 148.3)">P$30</text>
<text x="89.2" y="148.3" transform="rotate(-90 89.2 148.3)">P$31</text>
<text x="91.6" y="148.3" transform="rotate(-90 91.6 148.3)">P$32</text>
<text x="166.6" y="145.9">2</text>
<text x="172" y="146.9">2</text>
<text x="172" y="144.5">4</text>
<text x="177.6" y="146.4" transform="rotate(-90 177.6 146.4)">MP1</text>
<text x="180.7" y="146.9">1</text>
<text x="180.7" y="144.5">3</text>
<text x="186.2" y="145.9">1</text>
<text x="228" y="145.9">2</text>
<text x="233.4" y="146.9">2</text>
<text x="233.4" y="144.5">4</text>
<text x="239" y="146.4" transform="rotate(-90 239 146.4)">MP1</text>
<text x="242.1" y="146.9">1</text>
<text x="242.1" y="144.5">3</text>
<text x="247.6" y="145.9">1</text>
<text x="176.6" y="154.8" transform="rotate(-90 176.6 154.8)">MP1</text>
<text x="238" y="154.8" transform="rotate(-90 238 154.8)">MP1</text>
<text x="60.3" y="167.1">1</text>
<text x="88.6" y="167.1">1</text>
<text x="140.6" y="164.7">1</text>
<text x="140.6" y="167.1">2</text>
<text x="146" y="165.8">1</text>
<text x="150" y="165.8">8</text>
<text x="155.5" y="164.7">8</text>
<text x="155.5" y="167.1">7</text>
<text x="60.3" y="169.5">2</text>
<text x="60.3" y="171.8">3</text>
<text x="65.8" y="168.1">1</text>
<text x="65.8" y="170.5">2</text>
<text x="65.8" y="172.9">3</text>
<text x="88.6" y="169.5">2</text>
<text x="88.6" y="171.8">3</text>
<text x="94.1" y="168.1">1</text>
<text x="94.1" y="170.5">2</text>
<text x="94.1" y="172.9">3</text>
<text x="140.6" y="169.5">3</text>
<text x="140.6" y="171.8">4</text>
<text x="146" y="168.1">2</text>
<text x="146" y="170.5">3</text>
<text x="146" y="172.9">4</text>
<text x="150" y="168.1">7</text>
<text x="150" y="170.5">6</text>
<text x="150" y="172.9">5</text>
<text x="155.5" y="169.5">6</text>
<text x="155.5" y="171.8">5</text>
<text x="60.3" y="174.2">4</text>
<text x="60.3" y="176.5">5</text>
<text x="60.3" y="178.9">6</text>
<text x="65.8" y="175.2">4</text>
<text x="65.8" y="177.6">5</text>
<text x="65.8" y="180">6</text>
<text x="88.6" y="174.2">4</text>
<text x="88.6" y="176.5">5</text>
<text x="88.6" y="178.9">6</text>
<text x="94.1" y="175.2">4</text>
<text x="94.1" y="177.6">5</text>
<text x="94.1" y="180">6</text>
<text x="60.3" y="181.3">7</text>
<text x="60.3" y="183.6">8</text>
<text x="60.3" y="186">9</text>
<text x="65.8" y="182.3">7</text>
<text x="65.8" y="184.7">8</text>
<text x="88.6" y="181.3">7</text>
<text x="88.6" y="183.6">8</text>
<text x="88.6" y="186">9</text>
<text x="94.1" y="182.3">7</text>
<text x="94.1" y="184.7">8</text>
<text x="65.8" y="187">9</text>
<text x="94.1" y="187">9</text>
</g>
</svg>
